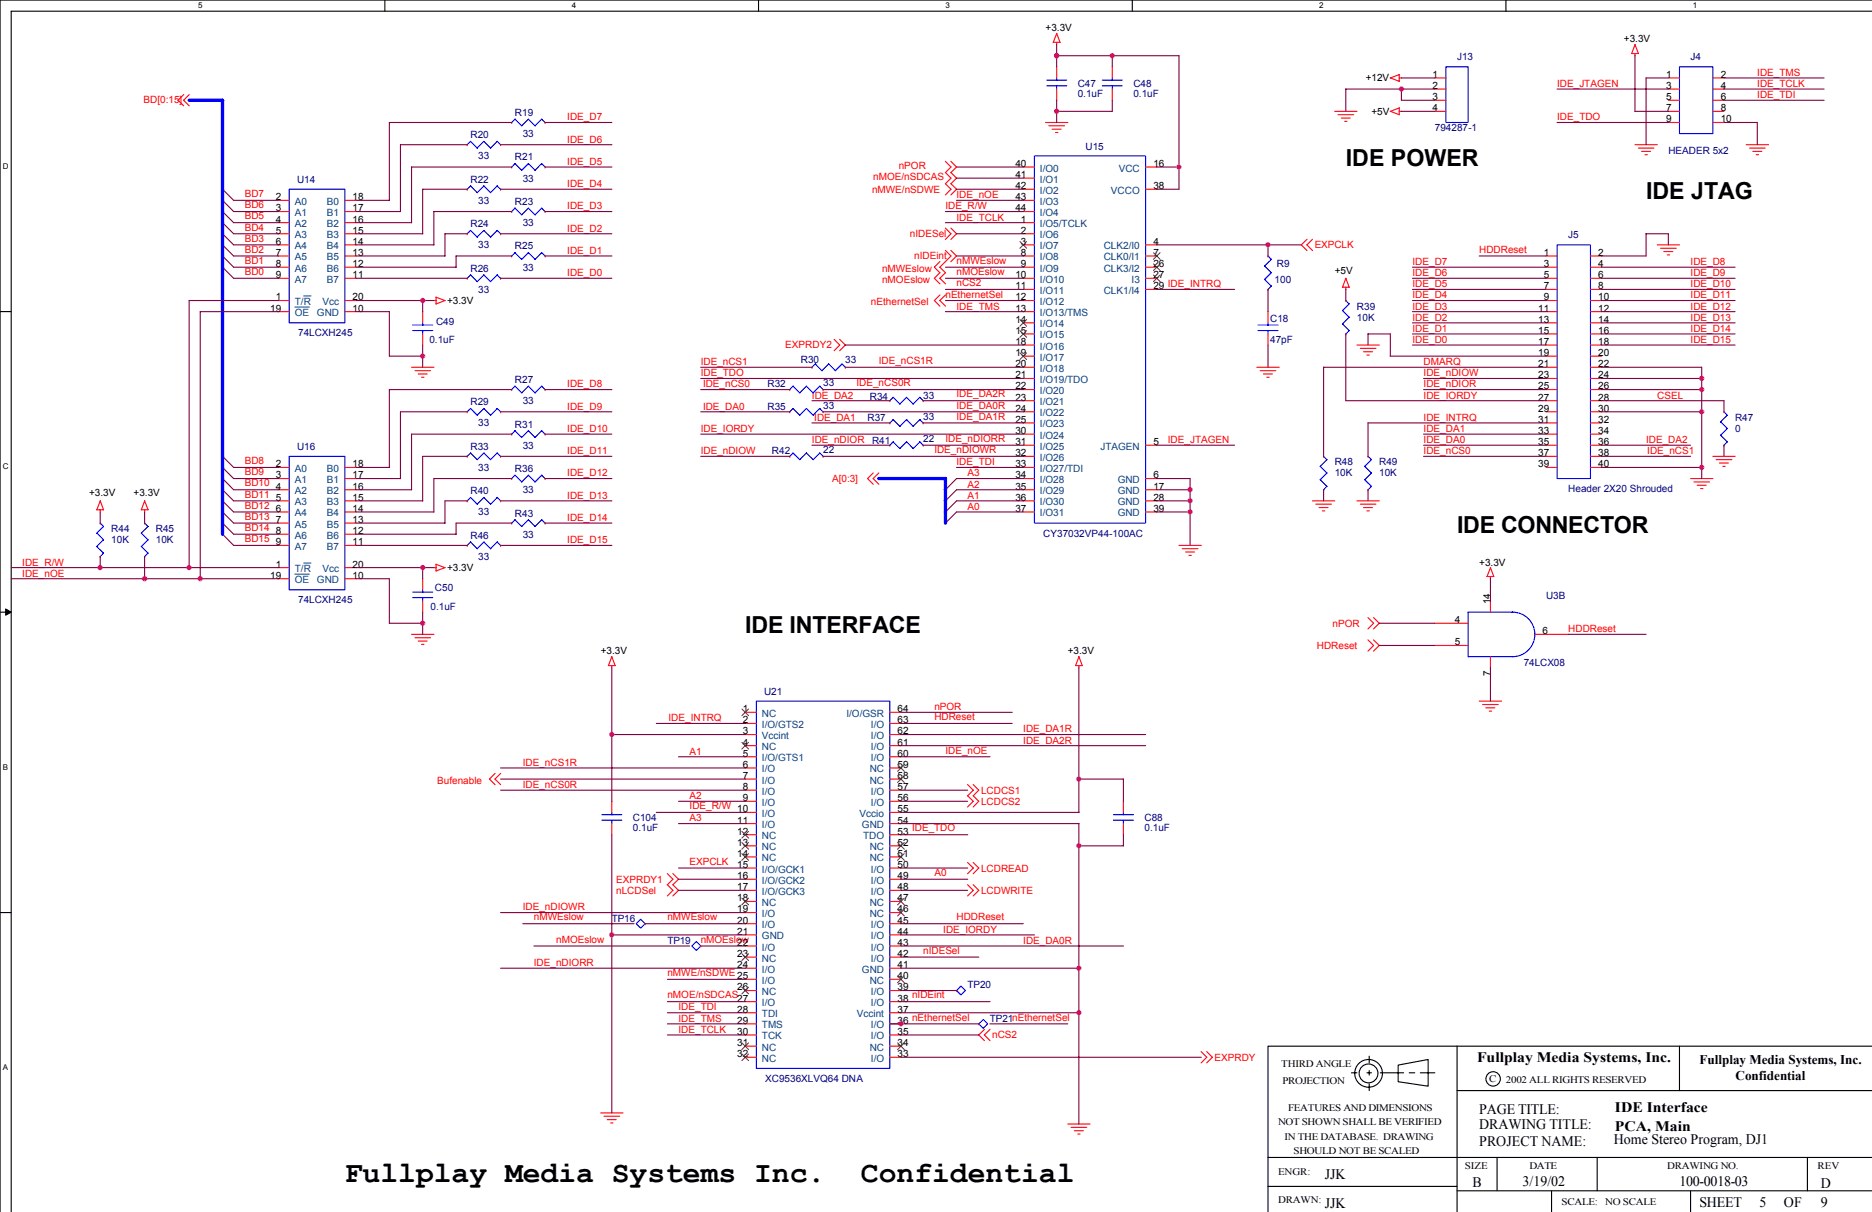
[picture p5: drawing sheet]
<svg xmlns="http://www.w3.org/2000/svg" width="432mm" height="279mm" viewBox="0 0 432 279" stroke-linecap="round" stroke-linejoin="round" font-family="sans-serif">
<path d="M431.8 0h-431.8v279.4M431.8 2.6h-429.2v276.8" fill="none" stroke="#000" stroke-width=".25"/>
<path d="M45.7 .3h1v2h-1z" fill="#fff"/>
<path d="M88.8 0v2.6" fill="none" stroke="#000" stroke-width=".25"/>
<path d="M131.9 .3h1v2h-1z" fill="#fff"/>
<path d="M175 0v2.6" fill="none" stroke="#000" stroke-width=".25"/>
<path d="M218.1 .3h1v2h-1z" fill="#fff"/>
<path d="M261.2 0v2.6" fill="none" stroke="#000" stroke-width=".25"/>
<path d="M304.3 .3h1v2h-1z" fill="#fff"/>
<path d="M347.4 0v2.6" fill="none" stroke="#000" stroke-width=".25"/>
<g fill="#fff">
<path d="M390.5 .3h1v2h-1z"/>
<path d="M.7 37.2h1.3v2.1h-1.3z"/>
<path d="M.7 106.5h1.3v2h-1.3z"/>
</g>
<path d="M0 71.8h2.6" fill="none" stroke="#000" stroke-width=".25"/>
<path d="M.7 175.7h1.2v2.1h-1.2z" fill="#fff"/>
<path d="M0 141.1h2.6" fill="none" stroke="#000" stroke-width=".25"/>
<path d="M1.3 140.4l1.3 .7-1.3 .7z" fill="#000" stroke="#000" stroke-width=".23"/>
<path d="M.7 245h1.2v2.1h-1.2z" fill="#fff"/>
<g fill="none" stroke="#000" stroke-width=".25">
<path d="M0 210.4h2.6M311.7 247.3h1.3M315.3 247.3h1M315.8 243.5v1.5M315.8 246.8v1M315.8 249.9v1.5M318.4 247.3h5.4M322.5 245.5l6.9-1.3v6.2l-6.9-1zM325.1 247.3h1.2M327.6 247.3h3.4M336.1 241.2h-43.6v38.2M336.1 241.2h95.7"/>
<path d="M336.1 241.2v38.2M336.1 251.4h95.7M387.4 241.2v10.2M292.5 266.8h139.3M292.5 273.5h43.6M336.1 274.5h95.7M345.3 266.8v7.7M357.9 274.5v4.9M368.4 266.8v7.7M390 274.5v4.9M416.9 266.8v7.7"/>
<circle cx="315.7" cy="247.4" r="2.17"/>
<circle cx="315.7" cy="247.4" r="3.2"/>
<circle cx="344.4" cy="248.7" r="1.66"/>
</g>
<g fill="none" stroke="#f00" stroke-width=".25">
<path d="M243.7 9.8v.5M243.7 15.4v2.6M243.7 7.7l.8 2.1M243.8 7.7l-.9 2.1h1.6M256.6 15.4v2.6M320.7 17.9l2 .9M320.7 18l2-.8v1.6M322.7 18h.6M331 18h2.5M376.3 12.3h1.6M376.4 12.3l.7-2 .8 2.1M377.1 12.3v.6"/>
<path d="M384.8 18h2.6M395.1 18h2.6M42.4 21.8l-1.3 1.3 1.3 1.3M43.6 21.8l-1.2 1.3 1.2 1.3M107.8 33.4h.1M115.5 33.4h.1M118 28.2h.1M118 38.5h.1M125.7 28.2h.1M125.7 38.5h.1M218.1 37.2l1.3 1.3-1.3 1.3M218.1 39.8l1.3 1.3-1.3 1.3"/>
<path d="M219.3 37.2l1.3 1.3-1.3 1.3M219.3 39.8l1.3 1.3-1.3 1.3M236 38.5h2.6M241.2 28.2h5.1M241.9 29h3.7M242.7 29.8h2.1M243.5 30.5h.5M243.7 20.5v2.6M256.6 20.5v2.6M264.2 38.5h2.6M307.9 25.7h5.1M308.6 26.4h3.7"/>
<path d="M309.4 27.2h2M310.2 28h.5M322.7 25.7h.6M322.7 24.9v1.6M322.8 24.9l-2.1 .8 2 .7M331 25.7h2.5M331 20.5h2.5M331 23.1h2.5M377.1 33.4h5.2M377.9 34.1h3.6M378.7 34.9h2M379.4 35.7h.6"/>
<path d="M384.8 25.7h2.6M384.8 28.2h2.6M384.8 20.5h2.6M384.8 23.1h2.6M395.1 25.7h2.6M395.1 28.2h2.6M395.1 20.5h2.6M395.1 23.1h2.6M402.8 33.4h5.1M403.6 34.1h3.6M404.3 34.9h2.1M405.1 35.7h.5"/>
<path d="M64.2 56.5h2.5M64.2 51.3h2.5M64.2 53.9h2.5M64.2 59h2.5M64.2 46.2h2.5M64.2 48.8h2.5M79.5 56.5h2.6M79.5 51.3h2.6M79.5 53.9h2.6M79.5 59h2.6M79.5 46.2h2.6M79.5 48.8h2.6"/>
<path d="M107.8 43.6h.1M107.8 53.9h.1M115.5 43.6h.1M115.5 53.9h.1M118 48.8h.1M118 59h.1M125.7 48.8h.1M125.7 59h.1M218.1 42.3l1.3 1.3-1.3 1.3M218.1 52.6l1.3 1.3-1.3 1.3M218.1 57.7l1.3 1.3-1.3 1.3M219.3 42.3l1.3 1.3-1.3 1.3"/>
<path d="M219.3 52.6l1.3 1.3-1.3 1.3M219.3 57.7l1.3 1.3-1.3 1.3M236 56.5h2.6M236 51.3h2.6M236 53.9h2.6M236 59h2.6M236 43.6h2.6M236 41.1h2.6M236 46.2h2.6M236 48.8h2.6M264.2 56.5h2.6M264.2 59h2.6"/>
<path d="M264.2 43.6h2.6M292.5 59h.1M301.5 55.2l-1.3 1.3 1.3 1.3M302.7 55.2l-1.2 1.3 1.2 1.3M356.6 59h2.6M366.9 59h2.5M382.3 56.5h5.1M383 57.2h3.7M383.8 58h2M384.6 58.8h.5M64.2 69.3h2.5M64.2 61.6h2.5"/>
<path d="M64.2 64.2h2.5M64.2 71.8h2.5M79.5 69.3h2.6M79.5 61.6h2.6M79.5 64.2h2.6M79.5 71.8h2.6M97.5 71.8v2.6M97.5 77v2.5M100.1 69.3h.5M102.6 69.3l-2 .8v-1.6l2.1 .8M107.8 64.2h.1M115.5 64.2h.1"/>
<path d="M192.4 78.2l1.3 1.3-1.3 1.4M193.7 78.2l1.3 1.3-1.3 1.4M216.8 60.3l-1.3 1.3 1.3 1.3M216.8 62.8l-1.3 1.4 1.3 1.2M216.8 68l-1.3 1.3 1.3 1.3M218.1 60.3l-1.3 1.3 1.3 1.3M218.1 62.8l-1.3 1.4 1.3 1.2M218.1 68l-1.3 1.3 1.3 1.3M236 69.3h2.6M236 79.5h2.6M236 61.6h2.6M236 64.2h2.6"/>
<path d="M236 66.7h2.6M236 71.8h2.6M236 74.4h2.6M236 77h2.6M264.2 61.6h2.6M264.2 64.2h2.6M264.2 66.7h2.6M292.5 66.7h.1M292.5 71.8v2.6M292.5 77v2.5M310.4 69.3h.1M310.4 77h.1"/>
<path d="M310.4 66.2v.5M310.4 64.2l.8 2M310.5 64.1l-.9 2.1h1.6M313 79.5h5.2M356.6 69.3h2.6M356.6 79.5h2.6M356.6 61.6h2.6M356.6 64.2h2.6M356.6 66.7h2.6M356.6 71.8h2.6M356.6 74.4h2.6M356.6 77h2.6"/>
<path d="M366.9 69.3h2.5M366.9 79.5h2.5M366.9 61.6h2.5M366.9 64.2h2.5M366.9 66.7h2.5M366.9 71.8h2.5M366.9 74.4h2.5M366.9 77h2.5M94.9 84.7h5.2M95.7 85.4h3.6M96.5 86.2h2M97.2 87h.6"/>
<path d="M107.8 94.9h.1M115.5 94.9h.1M118 89.8h.1M125.7 89.8h.1M182.2 94.9h.1M182.2 89.8h.1M187.3 84.7h.1M189.9 94.9h.1M189.9 89.8h.1M195 84.7h.1M205.3 92.4h.1M205.3 97.5h.1"/>
<path d="M212.9 92.4h.1M212.9 97.5h.1M236 84.7h2.6M236 82.1h2.6M236 87.2h2.6M236 89.8h2.6M236 92.4h2.6M236 94.9h2.6M236 97.5h2.6M289.9 84.7h5.2M290.7 85.4h3.6M291.4 86.2h2.1"/>
<path d="M292.2 87h.6M313.8 80.3h3.6M314.5 81.1h2.1M315.3 81.9h.5M356.6 84.7h2.6M356.6 82.1h2.6M356.6 87.2h2.6M356.6 89.8h2.6M356.6 92.4h2.6M356.6 94.9h2.6M356.6 97.5h2.6M366.9 84.7h2.5"/>
<path d="M366.9 82.1h2.5M366.9 87.2h2.5M366.9 89.8h2.5M366.9 92.4h2.5M366.9 94.9h2.5M366.9 97.5h2.5M397.7 94.9h.1M23.1 115.5l.8 2h-1.6zM23.1 117.5v.5M33.4 117.5v.5M33.4 115.4l-.8 2.1h1.5l-.7-2M64.2 110.3h2.5"/>
<path d="M64.2 115.5h2.5M64.2 107.8h2.5M64.2 112.9h2.5M64.2 118h2.5M79.5 110.3h2.6M79.5 115.5h2.6M79.5 107.8h2.6M79.5 112.9h2.6M79.5 118h2.6M107.8 105.2h.1M107.8 115.5h.1M115.5 105.2h.1"/>
<path d="M115.5 115.5h.1M118 110.3h.1M118 100.1h.1M125.7 110.3h.1M125.7 100.1h.1M182.2 105.2h.1M189.9 105.2h.1M201.4 109l-1.3 1.3 1.3 1.3M202.7 109l-1.3 1.3 1.3 1.3M205.3 102.6h.1M212.9 102.6h.1M236 110.3h2.6"/>
<path d="M236 115.5h2.6M236 105.2h2.6M236 107.8h2.6M236 112.9h2.6M236 118h2.6M236 102.6h2.6M236 100.1h2.6M264.2 110.3h2.6M264.2 115.5h2.6M264.2 112.9h2.6M264.2 118h2.6M264.2 102.6h2.6"/>
<path d="M302.7 115.5h5.2M303.5 116.2h3.6M304.2 117h2.1M305 117.8h.6M305.3 105.2h.1M305.3 112.9h.1M313 115.5h5.2M313.8 116.2h3.6M314.5 117h2.1M315.3 117.8h.5M315.6 105.2h.1M315.6 112.9h.1"/>
<path d="M356.6 105.2h2.6M356.6 107.8h2.6M356.6 102.6h2.6M356.6 100.1h2.6M366.9 105.2h2.5M366.9 107.8h2.5M366.9 102.6h2.5M366.9 100.1h2.5M390 110.3h5.1M390.7 111.1h3.6M391.5 111.9h2.1M392.3 112.6h.5"/>
<path d="M395.1 105.2h5.1M395.9 106h3.6M396.6 106.7h2.1M397.4 107.5h.5M397.7 102.6h.1M23.1 120.6h.1M23.1 128.3h.1M33.4 120.6h.1M33.4 128.3h.1M64.2 130.9h2.5M64.2 125.7h2.5M64.2 120.6h2.5"/>
<path d="M64.2 123.1h2.5M64.2 133.4h2.5M79.5 130.9h2.6M79.5 125.7h2.6M79.5 120.6h2.6M79.5 123.1h2.6M79.5 133.4h2.6M97.5 133.4v2.6M97.5 138.6v2.5M100.1 130.9h.5M102.6 130.9l-2 .7M102.7 130.9l-2.1-.8v1.5"/>
<path d="M107.8 125.7h.1M115.5 125.7h.1M118 120.6h.1M125.7 120.6h.1M271.9 125.7h5.2M272.7 126.5h3.6M273.5 127.3h2M274.3 128h.5M343.8 130.9l.8 2h-1.6zM343.8 132.9v.5M343.8 138.6v2.5M94.9 146.2h5.2"/>
<path d="M95.7 147h3.6M96.5 147.8h2M97.2 148.5h.6M140.3 153.4h1.6M141.1 153.4v.6M141.1 151.4l.8 2.1M141.1 151.4l-.8 2M248.9 151.4l.7 2h-1.5zM248.9 153.4v.6M315.5 142.4l1.3 1.3-1.3 1.3M315.5 147.5l1.3 1.3-1.3 1.3M316.8 142.4l1.3 1.3-1.3 1.3"/>
<path d="M316.8 147.5l1.3 1.3-1.3 1.3M331 143.7h7.6M331 148.8h7.6M343.8 151.4v2.5M354 146.2h7.7M114.2 178.3l-1.3 1.3 1.3 1.3M115.5 178.3l-1.3 1.3 1.3 1.3M171.9 164.2h2.6M171.9 171.9h2.6M171.9 179.6h2.6M171.9 177h2.6M171.9 169.3h2.6"/>
<path d="M171.9 174.5h2.6M171.9 166.8h2.6M205.3 164.2h2.5M205.3 171.9h2.5M205.3 179.6h2.5M205.3 177h2.5M205.3 169.3h2.5M205.3 174.5h2.5M205.3 166.8h2.5M341.2 161.6h5.2M342 162.4h3.6M342.7 163.2h2.1"/>
<path d="M343.5 163.9h.6M141.1 184.7v2.6M141.1 189.9v2.5M171.9 192.4h2.6M171.9 195h2.6M171.9 197.5h2.6M171.9 187.3h2.6M171.9 189.9h2.6M171.9 182.2h2.6M171.9 184.7h2.6M205.3 192.4h2.5M205.3 195h2.5"/>
<path d="M205.3 197.5h2.5M205.3 187.3h2.5M205.3 189.9h2.5M205.3 182.2h2.5M205.3 184.7h2.5M223.2 183.4l1.3 1.3-1.3 1.3M223.2 198.8l1.3 1.3-1.3 1.3M223.2 180.8l1.3 1.4-1.3 1.3M224.5 183.4l1.3 1.3-1.3 1.3M224.5 198.8l1.3 1.3-1.3 1.3M224.5 180.8l1.3 1.4-1.3 1.3M259.1 184.7v2.6"/>
<path d="M259.1 189.9v2.5M148.8 212.9h.1M153.9 201.4l1.3 1.3-1.3 1.3 1.3 1.3-1.3 1.2M155.2 201.4l1.3 1.3-1.3 1.2 1.3 1.4-1.3 1.2M161.6 218.1h.1M171.9 207.8h2.6M171.9 210.4h2.6M171.9 215.5h2.6M171.9 200.1h2.6M171.9 202.7h2.6M171.9 205.3h2.6M171.9 212.9h2.6"/>
<path d="M171.9 218.1h2.6M205.3 207.8h2.5M205.3 210.4h2.5M205.3 215.5h2.5M205.3 200.1h2.5M205.3 202.7h2.5M205.3 205.3h2.5M205.3 212.9h2.5M205.3 218.1h2.5M223.2 203.9l1.3 1.4-1.3 1.2M224.5 203.9l1.3 1.4-1.3 1.2M171.9 220.6h2.6"/>
<path d="M171.9 228.3h2.6M171.9 225.8h2.6M171.9 233.5h2.6M171.9 223.2h2.6M171.9 238.6h2.6M171.9 236h2.6M171.9 230.9h2.6M205.3 220.6h2.5M205.3 228.3h2.5M205.3 225.8h2.5M205.3 233.5h2.5M205.3 223.2h2.5"/>
<path d="M205.3 238.6h2.5M205.3 236h2.5M205.3 230.9h2.5M220.6 228.3h.1M225.8 236h.1M227.1 237.3l-1.3 1.3 1.3 1.3M228.4 237.3l-1.3 1.3 1.3 1.3M138.6 256.6h5.1M139.3 257.3h3.6M140.1 258.1h2M140.9 258.9h.5M171.9 241.2h2.6"/>
<path d="M171.9 243.7h2.6M205.3 241.2h2.5M205.3 243.7h2.5M246.3 259.1h5.1M247.1 259.9h3.6M277.1 242.4l1.3 1.3-1.3 1.3M278.3 242.4l1.4 1.3-1.4 1.3M247.8 260.7h2.1M248.6 261.4h.5"/>
</g>
<g fill="none" stroke="#00f" stroke-width=".25">
<path d="M241.4 19.8h4.7M241.4 18.5h4.7M243.7 18v.5M243.7 19.7v.8M254.3 19.8h4.6M254.3 18.5h4.6M256.6 18v.5M256.6 19.7v.8M333.5 15.4h5.1v12.8h-5.1zM387.4 15.4h7.7v15.4h-7.7zM108.5 32.6l1.6 1.6 1.5-1.6 1.6 1.6M108.6 32.6l-.8 .8"/>
<path d="M115.5 33.4l-.8-.8-1.5 1.5M118 28.2l.8-.7 1.6 1.5 1.5-1.5 1.5 1.5M118 38.5l.8-.8 1.6 1.6 1.5-1.6 1.5 1.6M125.8 28.3l-.8-.8-1.6 1.5M125.8 38.5l-.8-.8-1.6 1.6M238.6 35.9h25.6v84.7h-25.6zM66.7 43.6h12.8v30.8h-12.8zM108.5 42.9l1.6 1.5 1.5-1.6 1.6 1.6M108.5 53.1l1.6 1.6 1.5-1.6 1.6 1.6M108.6 42.8l-.8 .8M108.6 53.1l-.8 .8M115.5 43.6l-.8-.8-1.5 1.6"/>
<path d="M115.5 53.9l-.8-.8-1.5 1.6M118 48.8l.8-.8 1.6 1.6 1.5-1.6 1.5 1.6M118 59l.8-.8 1.6 1.6 1.5-1.6 1.5 1.6M125.8 48.8l-.8-.8-1.6 1.5M125.8 59l-.8-.8-1.6 1.6M292.5 59l.8 .8M293.2 59.8l-1.5 1.5M359.2 56.5h7.7v53.8h-7.7zM95.2 76.2h4.6M95.2 74.9h4.6M97.5 74.4v.6M97.5 76.2v.8"/>
<path d="M108.5 63.4l1.6 1.5 1.5-1.5 1.6 1.5M108.6 63.4l-.8 .8M115.5 64.2l-.8-.8-1.5 1.5M290.2 76.2h4.6M290.2 74.9h4.6M291.7 61.3l1.6 1.6M292.5 74.4v.6M292.5 76.2v.8M293.2 62.9l-1.5 1.5 1.6 1.6M293.2 66l-.7 .7M309.7 71.6l1.5 1.6M310.4 69.3l.8 .8"/>
<path d="M311.2 70.1l-1.6 1.5M311.2 73.1l-1.6 1.6 1.6 1.5M311.2 76.2l-.8 .8M108.5 94.2l1.6 1.5 1.5-1.6 1.6 1.6M108.6 94.1l-.8 .8M115.5 95l-.8-.9-1.5 1.6M118.8 89l-.8 .8M121.9 89l1.5 1.6M121.9 89l-1.5 1.6-1.6-1.6M124.9 89l.9 .8M125 89l-1.6 1.6M182.2 94.9l.7-.8 1.6 1.6 1.5-1.6 1.6 1.6 1.5-1.6 .8 .9"/>
<path d="M182.9 89l-.7 .8M186 89l-1.5 1.6-1.6-1.6M188.1 83.9l1.5 1.6 1.6-1.6 1.5 1.6M188.1 83.9l-.8 .8M189.1 89l.8 .8M189.1 89l-1.5 1.6-1.6-1.6M195 84.7l-.8-.8-1.5 1.5M205.3 97.5l.7-.8 1.6 1.6M206 91.6l1.6 1.6M206 91.6l-.7 .8M209.1 96.7l1.6 1.6M209.1 91.6l-1.5 1.5"/>
<path d="M209.1 96.7l-1.5 1.6M212.2 91.6l.8 .8M212.2 96.7l.8 .8M212.2 91.6l-1.5 1.6-1.6-1.6M212.2 96.7l-1.6 1.6M396.9 97.2l1.5 1.6M397.7 94.9l.7 .8M398.4 95.7l-1.5 1.6M398.4 98.8l-1.5 1.6 1.5 1.5M66.7 105.2h12.8v30.8h-12.8zM108.5 104.4l1.6 1.6M108.6 104.4l-.8 .8"/>
<path d="M108.6 114.7l-.8 .8M110.1 106l1.5-1.6 1.6 1.6M111.6 114.7l1.6 1.5M111.6 114.7l-1.5 1.5-1.6-1.5M114.7 114.7l.8 .8M114.7 114.7l-1.5 1.5M115.5 105.2l-.8-.8-1.5 1.6M118 110.3l.8-.8 1.6 1.6 1.5-1.6 1.5 1.6M118 100.1l.8-.8 1.6 1.6 1.5-1.6 1.5 1.6M125.8 110.3l-.8-.8-1.6 1.6M125.8 100.1l-.8-.8-1.6 1.5M182.2 105.2l.7-.8 1.6 1.6"/>
<path d="M184.5 106l1.5-1.6 1.6 1.6M189.9 105.2l-.8-.8-1.5 1.6M205.3 102.6l.7-.8 1.6 1.6M209.1 101.8l-1.5 1.6M212.2 101.9l.8 .8M212.2 101.8l-1.5 1.6-1.6-1.5M304.5 107.5l1.6 1.6-1.6 1.5 1.6 1.5M305.3 105.2l.8 .8M306.1 106l-1.6 1.5M306.1 112.1l-.8 .8M314.8 107.5l1.6 1.6-1.6 1.5 1.6 1.5M315.6 105.2l.8 .8"/>
<path d="M316.3 106l-1.5 1.5M316.3 112.1l-.8 .8M398.4 101.9l-.8 .8M22.3 122.9l1.6 1.6-1.6 1.5 1.6 1.5M23.1 120.6l.8 .8-1.6 1.5M23.9 127.5l-.8 .8M32.6 122.9l1.6 1.6-1.6 1.5 1.6 1.5M33.4 120.6l.8 .8-1.6 1.5M34.1 127.5l-.8 .8M95.2 137.8h4.6M95.2 136.5h4.6M97.5 136v.5"/>
<path d="M97.5 137.8v.8M108.6 124.9l-.8 .8M111.6 124.9l1.6 1.6M111.6 124.9l-1.5 1.6-1.6-1.6M114.7 124.9l.8 .9M114.7 124.9l-1.5 1.6M118 120.6l.8-.8 1.6 1.6 1.5-1.6 1.5 1.6M125.8 120.6l-.8-.8-1.6 1.6M338.6 141.1h10.3M338.6 141.1v10.3M338.6 151.4h10.3M348.9 141.1h-.1a5.1 5.1 0 0 1 5.2 5.1 5.1 5.1 0 0 1-5.2 5.2h.1"/>
<path d="M174.5 161.6h30.8v84.7h-30.8zM138.8 189.1h4.6M138.8 187.8h4.6M141.1 187.3v.5M141.1 189.1v.8M256.8 189.1h4.7M256.8 187.8h4.7M259.1 187.3v.5M259.1 189.1v.8M146.7 212.9l1.1-1 1 1-1 1.1zM159.6 218.1l1-1.1 1 1.1-1 1zM221.7 227.3l1 1-1 1.1-1.1-1.1z"/>
<path d="M225.8 236l1-1 1 1-1 1.1z"/>
</g>
<path d="M68 70.8h3.4M70.1 68.2h1.6M68 132.4h3.4M70.1 129.8h1.6" fill="none" stroke="#004080" stroke-width=".23"/>
<g fill="none" stroke="#804000" stroke-width=".23">
<path d="M235.3 55.7l1.5 1.5M236.8 55.7l-1.6 1.5M266.1 58.3l1.5 1.5M267.6 58.3l-1.6 1.5M235.3 73.7l1.5 1.5M235.3 76.2l1.5 1.6M236.8 73.7l-1.6 1.5M236.8 76.2l-1.6 1.6M266.1 60.8l1.5 1.6M266.1 63.4l1.5 1.5M267.6 60.8l-1.6 1.6M267.6 63.4l-1.6 1.5"/>
<path d="M235.3 81.3l1.5 1.6M236.8 81.3l-1.6 1.6M171.1 163.4l1.6 1.6M171.1 171.1l1.6 1.6M172.7 163.4l-1.6 1.6M172.7 171.1l-1.6 1.6M207.1 178.8l1.5 1.6M207.1 176.3l1.5 1.5M208.6 178.8l-1.6 1.6M208.6 176.3l-1.6 1.5M171.1 191.7l1.6 1.5M171.1 194.2l1.6 1.6"/>
<path d="M171.1 196.8l1.6 1.5M172.7 191.7l-1.6 1.5M172.7 194.2l-1.6 1.6M172.7 196.8l-1.6 1.5M207.1 196.8l1.5 1.5M207.1 194.2l1.5 1.6M208.6 196.8l-1.6 1.5M208.6 194.2l-1.6 1.6M171.1 207.1l1.6 1.5M171.1 219.9l1.6 1.5M172.7 207.1l-1.6 1.5M172.7 219.9l-1.6 1.5"/>
<path d="M207.1 209.6l1.5 1.6M207.1 207.1l1.5 1.5M208.6 209.6l-1.6 1.6M208.6 207.1l-1.6 1.5M171.1 227.6l1.6 1.5M172.7 227.6l-1.6 1.5M207.1 225l1.5 1.5M208.6 225l-1.6 1.5M171.1 240.4l1.6 1.6M171.1 243l1.6 1.5M172.7 240.4l-1.6 1.6M172.7 243l-1.6 1.5"/>
<path d="M207.1 240.4l1.5 1.6M208.6 240.4l-1.6 1.6"/>
</g>
<g fill="none" stroke="#800040" stroke-width=".25">
<path d="M243.7 12.8h28.2M243.7 10.3v5.1M256.6 12.8v2.6M271.9 12.8v30.8h-5.1M323.2 18h7.8M377.1 12.8v12.9h7.7M379.7 18h5.1M379.7 17.9v15.5M397.6 18h23.2M107.8 33.4h-15.4v15.4h-10.3M115.5 33.4h25.6M118 28.2h-28.2v18"/>
<path d="M118 38.5h-23.1v12.9M125.7 28.2h15.4M125.7 38.5h15.4M220.6 38.5h15.4M243.7 23.1v5.1M256.6 23.1v2.6h-12.9M266.8 38.5h5.1M323.2 23.1h7.8M323.2 25.7h7.8M323.3 20.5v2.6M331 20.5h-20.6v5.2M359.2 28.2h25.6"/>
<path d="M359.2 20.5h25.6M397.6 23.1h23.2M397.6 28.2h7.7M397.6 20.5h23.2M405.3 28.2v5.2M51.3 48.7l2.6 2.6h10.3M51.3 53.9l2.6 2.6h10.3M51.3 56.4l2.6 2.6h10.3M51.3 43.6l2.6 2.6h10.3M51.3 59l2.6 2.6h10.3M51.3 51.3l2.6 2.6h10.3M51.3 46.2l2.6 2.6h10.3"/>
<path d="M82.1 46.2h7.7M82.1 59h20.6M82.1 51.3h12.9M82.1 56.5h18M107.8 43.6h-10.3v10.3h-15.4M107.8 53.9h-5.2v5.1M115.5 43.6h25.6M115.5 53.9h25.6M118 48.8h-17.9v7.7M118 59h-12.8v2.6M125.7 48.8h15.4M125.7 59h15.4"/>
<path d="M218.1 48.8h17.9M218.1 51.3h17.9M220.6 43.6h15.4M220.6 53.9h15.4M220.6 46.2h15.4M220.6 41.1h15.4M220.6 59h15.5M266.8 56.5h33.4M292.5 56.4v2.6M341.2 59h15.4M379.7 53.9h5.1M379.7 53.9v5.1h-10.3"/>
<path d="M384.8 53.9v2.6M51.3 61.6l2.6 2.6h10.3M64.2 69.3h-20.6v61.6M64.2 71.8h-18v61.6M82.1 64.2h25.7M82.1 69.3h18M82.1 61.6h23.1M82.1 71.8h7.7M89.8 71.8v10.3h7.7M97.5 69.3v2.6M97.5 79.5v5.2M115.5 64.2h25.6"/>
<path d="M195 79.5h41M218.1 71.8h17.9M218.1 64.2h18M218.1 69.3h18M218.1 61.6h18M218.1 66.7h18M266.8 66.7h18M292.5 66.7v5.1M292.5 79.5v5.2M310.4 66.7v2.6M310.4 77v15.4h46.2M315.6 79.5v-2.5h5.1v5.1h35.9"/>
<path d="M325.8 64.2h30.8M325.8 69.3h30.8M325.8 61.6h30.8M325.8 79.5h30.8M325.8 66.7h30.8M325.8 71.8h30.8M325.8 74.4h30.8M325.8 77h30.8M369.4 64.2h30.8M369.4 69.3h30.8M369.4 61.6h30.8M369.4 79.5h30.8"/>
<path d="M369.4 66.7h30.8M369.4 71.8h30.8M369.4 74.4h30.8M369.4 77h30.8M107.8 94.9h-15.4v15.4h-10.3M115.5 94.9h25.6M118 89.8h-28.2v18M125.7 89.8h15.4M161.6 94.9h20.6M161.6 89.8h20.6M161.6 87.2h74.5M161.6 84.7h25.7"/>
<path d="M187.3 92.4h18M187.3 97.5h18M189.9 94.9h46.2M189.9 89.8h46.2M195 84.7h41.1M212.9 92.4h23.2M212.9 97.5h23.2M315.5 97.5h41.1M315.6 97.5v7.7M328.4 89.8h28.2M328.4 87.2h28.2M356.6 84.7l-51.3-.1v20.6"/>
<path d="M369.4 94.9h23.1M369.4 89.8h23.1M369.4 87.2h23.1M369.4 92.4h28.3M369.4 84.7h23.1v25.6M397.7 92.4v2.5M23.1 118v2.6M33.4 118v2.6M51.3 115.4l2.6 2.6h10.3M51.3 110.3l2.6 2.6h10.3M51.3 105.2l2.6 2.6h10.3M51.3 107.7l2.6 2.6h10.3"/>
<path d="M51.3 112.9l2.6 2.6h10.3M51.3 118l2.6 2.6h10.3M82.1 115.5h15.4M82.1 118h18M82.1 112.9h12.9M82.1 107.8h7.7M107.8 105.2h-10.3v10.3M107.8 115.5h-5.2v5.1M115.5 105.2h25.6M115.5 115.5h25.6M118 110.3h-17.9v7.7M118 100.1h-23.1v12.8"/>
<path d="M125.7 100.1h15.4M125.7 110.3h15.4M161.6 100.1h74.5M161.6 105.2h20.6M187.3 102.6h18M189.9 105.2h46.2M212.9 102.6h23.2M220.6 107.8h15.4M236 118h-15.4l-2.5 2.6M236 115.5h-15.4l-2.5 2.5M236 112.9h-15.4l-2.5 2.6M236 110.3h-15.4l-2.5 2.6"/>
<path d="M266.8 110.3h7.7v15.4M266.8 115.5h7.7M266.8 102.6h18M266.8 118h7.7M266.8 112.9h7.7M305.3 112.9v2.6M315.6 112.9v2.6M328.4 100.1h28.2M328.4 105.2h28.2M328.4 102.6h28.2M369.4 105.2h20.6M369.4 102.6h20.6"/>
<path d="M369.4 107.8h23.1M397.7 102.6v2.6M2.6 133.4h61.6M2.6 130.9h61.6M23.1 128.3v2.6M33.4 128.3v5.1M51.3 120.6l2.6 2.5h10.3M51.3 123.1l2.6 2.6h10.3M82.1 120.6h20.6M82.1 133.4h7.7M82.1 125.7h25.7M82.1 130.9h18"/>
<path d="M82.1 123.1h23.1M89.8 133.4v10.3h7.7M97.5 130.9v2.5M115.5 125.7h25.6M118 120.6h-12.8v2.6M125.7 120.6h15.4M343.8 133.4v5.2M97.5 141.1v5.2M141.1 153.9v30.8M248.9 153.9v33.4h-41.1M318.1 143.7h12.9M318.1 148.8h12.9"/>
<path d="M343.8 153.9v7.7M361.7 146.2h18M115.5 177h56.4M115.5 179.6h56.4M141.1 169.3h30.8M151.4 166.8h20.5M156.5 174.5h15.4M207.8 166.8h25.7M207.8 174.5h20.6M207.8 169.3h56.5M207.8 171.9h56.5M207.8 164.2h25.7"/>
<path d="M248.9 179.6h10.2v5.1M115.5 182.2h56.4M141.1 192.4v64.2M151.4 187.3h20.5M156.5 189.9h15.4M156.5 184.7h15.4M207.8 182.2h15.4M207.8 184.7h15.4M207.8 189.9h41.1v69.2M207.8 192.4h15.4M248.9 195h10.2M259.1 192.4v2.6"/>
<path d="M115.5 210.4h56.4M120.6 212.9h25.7M123.1 218.1h36M141.1 215.5h30.8M148.8 212.9h23.1M156.5 205.3h15.4M156.5 202.7h15.4M156.5 200.1h15.4M161.6 218.1h10.3M207.8 212.9h28.2M207.8 205.3h15.4M207.8 215.5h30.8"/>
<path d="M207.8 218.1h51.3M207.8 202.7h15.4M207.8 200.1h15.4M115.5 223.2h56.4M153.9 233.5h18M153.9 236h18M153.9 230.9h18M153.9 225.8h18M153.9 238.6h18M205.3 236h20.5M207.8 228.3h12.8M207.8 238.6h18"/>
<path d="M207.8 233.5h41.1M207.8 220.6h18M207.8 230.9h20.6M207.8 223.2h41.1M228.3 236h18M207.8 243.7h69.3"/>
</g>
<path d="M43.6 23.1h7.8l-.1 100.1M202.7 110.3h15.4v10.3" fill="none" stroke="#00f" stroke-width=".76"/>
<g fill="#f0f" stroke="#f0f" stroke-width=".25">
<circle cx="323.2" cy="20.5" r=".51"/>
<circle cx="256.5" cy="12.8" r=".5"/>
<circle cx="243.7" cy="12.8" r=".5"/>
<circle cx="97.5" cy="69.3" r=".51"/>
<circle cx="97.5" cy="130.8" r=".51"/>
<circle cx="271.9" cy="38.5" r=".5"/>
<circle cx="23.1" cy="130.8" r=".51"/>
<circle cx="392.5" cy="87.2" r=".51"/>
<circle cx="33.4" cy="133.4" r=".51"/>
<circle cx="392.5" cy="89.8" r=".51"/>
<circle cx="97.5" cy="82.1" r=".51"/>
<circle cx="243.7" cy="25.7" r=".5"/>
<circle cx="97.5" cy="143.7" r=".51"/>
<circle cx="274.5" cy="115.5" r=".5"/>
<circle cx="274.5" cy="112.9" r=".51"/>
<circle cx="274.5" cy="118" r=".5"/>
<circle cx="392.5" cy="107.7" r=".51"/>
<circle cx="392.5" cy="94.9" r=".51"/>
<circle cx="43.6" cy="130.8" r=".5"/>
<circle cx="46.2" cy="133.4" r=".51"/>
<circle cx="141.1" cy="215.5" r=".51"/>
<circle cx="248.8" cy="179.6" r=".5"/>
<circle cx="207.8" cy="236" r=".5"/>
<circle cx="248.8" cy="195" r=".5"/>
<circle cx="248.8" cy="223.2" r=".5"/>
<circle cx="141.1" cy="169.3" r=".5"/>
<circle cx="248.8" cy="233.5" r=".5"/>
<circle cx="292.5" cy="56.4" r=".51"/>
</g>
<g font-size="6.9">
<text x="79.5" y="272.6">Fullplay Media Systems Inc.</text>
<text x="198.6" y="272.6">Confidential</text>
</g>
<g font-size="5.4">
<text x="310.4" y="38.2">IDE POWER</text>
<text x="379.7" y="46">IDE JTAG</text>
<text x="336.1" y="122.9">IDE CONNECTOR</text>
<text x="171.9" y="146">IDE INTERFACE</text>
</g>
<g font-size="3.3">
<text x="340.7" y="244.7">Fullplay Media Systems, Inc.</text>
<text x="341.2" y="256.7">PAGE TITLE:</text>
<text x="372.5" y="256.3">IDE Interface</text>
<text x="341.2" y="260.3">DRAWING TITLE:</text>
<text x="372.3" y="263.7">Home Stereo Program, DJ1</text>
<text x="372.5" y="260.6">PCA, Main</text>
<text x="341.2" y="264.2">PROJECT NAME:</text>
<text x="305.6" y="271.9">JJK</text>
<text x="339.7" y="273.6">B</text>
<text x="351.2" y="273.4">3/19/02</text>
<text x="387.4" y="273.4">100-0018-03</text>
<text x="420" y="273.9">D</text>
<text x="305.6" y="278.5">JJK</text>
<text x="392" y="278.3">SHEET</text>
<text x="405.9" y="278.3">5</text>
<text x="411.5" y="278.3">OF</text>
<text x="420" y="278.3">9</text>
</g>
<g font-size="3.1">
<text x="392" y="245.3">Fullplay Media Systems, Inc.</text>
<text x="400.3" y="249">Confidential</text>
</g>
<g font-size="2.3">
<text x="241.2" y="7.2">+3.3V</text>
<text x="374.6" y="9.8">+3.3V</text>
<text x="330.4" y="17.9">1</text>
<text x="384.3" y="17.9">1</text>
<text x="396.9" y="17.9">2</text>
<text x="315" y="18.8">+12V</text>
<text x="330.4" y="20.5">2</text>
<text x="330.4" y="23.1">3</text>
<text x="384.3" y="20.5">3</text>
<text x="384.3" y="23.1">5</text>
<text x="396.9" y="20.5">4</text>
<text x="396.9" y="23.1">6</text>
<text x="316.3" y="26.5">+5V</text>
<text x="330.4" y="25.7">4</text>
<text x="384.3" y="25.7">7</text>
<text x="384.3" y="28.2">9</text>
<text x="396.9" y="25.7">8</text>
<text x="396.9" y="28.2">10</text>
<text x="234.2" y="38.5">40</text>
<text x="234.2" y="41">41</text>
<text x="266" y="38.5">16</text>
<text x="63.6" y="46.2">2</text>
<text x="81.3" y="46.2">18</text>
<text x="234.2" y="43.6">42</text>
<text x="234.2" y="46.2">43</text>
<text x="266" y="43.6">38</text>
<text x="63.6" y="48.7">3</text>
<text x="63.6" y="51.3">4</text>
<text x="63.6" y="53.9">5</text>
<text x="81.3" y="48.7">17</text>
<text x="81.3" y="51.3">16</text>
<text x="81.3" y="53.9">15</text>
<text x="234.2" y="48.7">44</text>
<text x="235.5" y="51.3">1</text>
<text x="235.5" y="53.9">2</text>
<text x="63.6" y="56.4">6</text>
<text x="63.6" y="59">7</text>
<text x="81.3" y="56.4">14</text>
<text x="81.3" y="59">13</text>
<text x="235.5" y="56.4">3</text>
<text x="235.5" y="59">8</text>
<text x="266" y="56.4">4</text>
<text x="266" y="59">7</text>
<text x="356.1" y="59">1</text>
<text x="368.7" y="59">2</text>
<text x="63.6" y="61.6">8</text>
<text x="63.6" y="64.1">9</text>
<text x="81.3" y="61.6">12</text>
<text x="81.3" y="64.1">11</text>
<text x="234.2" y="64.1">10</text>
<text x="235.5" y="61.6">9</text>
<text x="266" y="61.6">26</text>
<text x="266" y="64.1">27</text>
<text x="307.9" y="63.1">+5V</text>
<text x="356.1" y="61.6">3</text>
<text x="356.1" y="64.1">5</text>
<text x="368.7" y="61.6">4</text>
<text x="368.7" y="64.1">6</text>
<text x="62.3" y="71.8">19</text>
<text x="63.6" y="69.3">1</text>
<text x="81.3" y="69.3">20</text>
<text x="81.3" y="71.8">10</text>
<text x="103.1" y="70.1">+3.3V</text>
<text x="234.2" y="66.7">11</text>
<text x="234.2" y="69.3">12</text>
<text x="234.2" y="71.8">13</text>
<text x="266" y="66.7">29 IDE_INTRQ</text>
<text x="354.8" y="71.8">11</text>
<text x="356.1" y="66.7">7</text>
<text x="356.1" y="69.3">9</text>
<text x="368.7" y="66.7">8</text>
<text x="368.7" y="69.3">10</text>
<text x="368.7" y="71.8">12</text>
<text x="234.2" y="74.4">14</text>
<text x="234.2" y="77">15</text>
<text x="354.8" y="74.4">13</text>
<text x="354.8" y="77">15</text>
<text x="368.7" y="74.4">14</text>
<text x="368.7" y="77">16</text>
<text x="234.2" y="79.5">18</text>
<text x="234.2" y="82.1">19</text>
<text x="354.8" y="79.5">17</text>
<text x="354.8" y="82.1">19</text>
<text x="368.7" y="79.5">18</text>
<text x="368.7" y="82.1">20</text>
<text x="234.2" y="84.6">20</text>
<text x="234.2" y="87.2">21</text>
<text x="234.2" y="89.8">22</text>
<text x="354.8" y="84.6">21</text>
<text x="354.8" y="87.2">23</text>
<text x="354.8" y="89.8">25</text>
<text x="368.7" y="84.6">22</text>
<text x="368.7" y="87.2">24</text>
<text x="368.7" y="89.8">26</text>
<text x="234.2" y="92.4">23</text>
<text x="234.2" y="94.9">24</text>
<text x="354.8" y="92.4">27</text>
<text x="354.8" y="94.9">29</text>
<text x="368.7" y="92.4">28</text>
<text x="368.7" y="94.9">30</text>
<text x="234.2" y="97.5">25</text>
<text x="234.2" y="100.1">30</text>
<text x="354.8" y="97.5">31</text>
<text x="354.8" y="100.1">33</text>
<text x="368.7" y="97.5">32</text>
<text x="368.7" y="100.1">34</text>
<text x="63.6" y="107.7">2</text>
<text x="81.3" y="107.7">18</text>
<text x="234.2" y="102.6">31</text>
<text x="234.2" y="105.2">32</text>
<text x="234.2" y="107.7">33</text>
<text x="266" y="102.6">5</text>
<text x="354.8" y="102.6">35</text>
<text x="354.8" y="105.2">37</text>
<text x="354.8" y="107.7">39</text>
<text x="368.7" y="102.6">36</text>
<text x="368.7" y="105.2">38</text>
<text x="368.7" y="107.7">40</text>
<text x="63.6" y="110.3">3</text>
<text x="63.6" y="112.9">4</text>
<text x="81.3" y="110.3">17</text>
<text x="81.3" y="112.9">16</text>
<text x="234.2" y="110.3">34</text>
<text x="234.2" y="112.9">35</text>
<text x="266" y="110.3">6</text>
<text x="266" y="112.9">17</text>
<text x="20.5" y="114.4">+3.3V</text>
<text x="30.8" y="114.4">+3.3V</text>
<text x="63.6" y="115.4">5</text>
<text x="63.6" y="118">6</text>
<text x="81.3" y="115.4">15</text>
<text x="81.3" y="118">14</text>
<text x="234.2" y="115.4">36</text>
<text x="234.2" y="118">37</text>
<text x="266" y="115.4">28</text>
<text x="266" y="118">39</text>
<text x="63.6" y="120.6">7</text>
<text x="63.6" y="123.1">8</text>
<text x="63.6" y="125.7">9</text>
<text x="81.3" y="120.6">13</text>
<text x="81.3" y="123.1">12</text>
<text x="81.3" y="125.7">11</text>
<text x="63.6" y="130.8">1</text>
<text x="81.3" y="130.8">20</text>
<text x="103.1" y="131.6">+3.3V</text>
<text x="341.2" y="130.4">+3.3V</text>
<text x="62.3" y="133.4">19</text>
<text x="81.3" y="133.4">10</text>
<text x="335.6" y="143.7">4</text>
<text x="343.8" y="139.3" transform="rotate(-90 343.8 139.3)">14</text>
<text x="335.6" y="148.8">5</text>
<text x="355.8" y="146.2">6</text>
<text x="138.6" y="150.9">+3.3V</text>
<text x="246.3" y="150.9">+3.3V</text>
<text x="343.8" y="155.9" transform="rotate(-90 343.8 155.9)">7</text>
<text x="171.4" y="164.2">1</text>
<text x="171.4" y="166.8">2</text>
<text x="207.1" y="164.2">64</text>
<text x="207.1" y="166.8">63</text>
<text x="171.4" y="171.9">4</text>
<text x="171.4" y="169.3">3</text>
<text x="207.1" y="171.9">61</text>
<text x="207.1" y="169.3">62</text>
<text x="171.4" y="174.4">5</text>
<text x="171.4" y="177">6</text>
<text x="171.4" y="179.6">7</text>
<text x="207.1" y="179.6">58</text>
<text x="207.1" y="177">59</text>
<text x="207.1" y="174.4">60</text>
<text x="171.4" y="182.1">8</text>
<text x="171.4" y="184.7">9</text>
<text x="207.1" y="184.7">56</text>
<text x="207.1" y="182.1">57</text>
<text x="170.1" y="187.3">10</text>
<text x="170.1" y="189.8">11</text>
<text x="207.1" y="187.3">55</text>
<text x="207.1" y="189.8">54</text>
<text x="170.1" y="192.4">12</text>
<text x="170.1" y="195">13</text>
<text x="170.1" y="197.5">14</text>
<text x="207.1" y="197.5">51</text>
<text x="207.1" y="195">52</text>
<text x="207.1" y="192.4">53</text>
<text x="170.1" y="200.1">15</text>
<text x="170.1" y="202.7">16</text>
<text x="207.1" y="202.7">49</text>
<text x="207.1" y="200.1">50</text>
<text x="170.1" y="207.8">18</text>
<text x="170.1" y="205.2">17</text>
<text x="207.1" y="207.8">47</text>
<text x="207.1" y="205.2">48</text>
<text x="170.1" y="215.5">21</text>
<text x="170.1" y="210.4">19</text>
<text x="170.1" y="212.9">20</text>
<text x="207.1" y="210.4">46</text>
<text x="207.1" y="215.5">44</text>
<text x="207.1" y="212.9">45</text>
<text x="170.1" y="220.6">23</text>
<text x="170.1" y="218.1">22</text>
<text x="207.1" y="220.6">42</text>
<text x="207.1" y="218.1">43</text>
<text x="170.1" y="223.2">24</text>
<text x="170.1" y="225.7">25</text>
<text x="207.1" y="225.7">40</text>
<text x="207.1" y="223.2">41</text>
<text x="170.1" y="228.3">26</text>
<text x="170.1" y="233.4">28</text>
<text x="170.1" y="230.9">27</text>
<text x="207.1" y="233.4">37</text>
<text x="207.1" y="230.9">38</text>
<text x="207.1" y="228.3">39</text>
<text x="170.1" y="238.6">30</text>
<text x="170.1" y="236">29</text>
<text x="207.1" y="238.6">35</text>
<text x="207.1" y="236">36</text>
<text x="170.1" y="241.2">31</text>
<text x="170.1" y="243.7">32</text>
<text x="207.1" y="241.2">34</text>
<text x="207.1" y="243.7">33</text>
<text x="295.6" y="246">THIRD ANGLE</text>
<text x="295.8" y="249.9">PROJECTION</text>
<text x="343.5" y="249.4">C</text>
<text x="347.4" y="249.6">2002 ALL RIGHTS RESERVED</text>
<text x="297.1" y="256.1">FEATURES AND DIMENSIONS</text>
<text x="294.8" y="259.4">NOT SHOWN SHALL BE VERIFIED</text>
<text x="296.3" y="262.7">IN THE DATABASE. DRAWING</text>
<text x="298.4" y="266">SHOULD NOT BE SCALED</text>
<text x="337.9" y="269.4">SIZE</text>
<text x="352.8" y="269.4">DATE</text>
<text x="384.6" y="269.4">DRAWING NO.</text>
<text x="419.2" y="269.4">REV</text>
<text x="294.8" y="270.9">ENGR:</text>
<text x="294.8" y="277.3">DRAWN:</text>
<text x="360.2" y="277.9">SCALE:</text>
<text x="370.3" y="277.9">NO SCALE</text>
</g>
<g font-size="2.3" fill="#000080">
<text x="336.1" y="13.9">J13</text>
<text x="390" y="13.9">J4</text>
<text x="248.6" y="20">C47</text>
<text x="248.6" y="22.4">0.1uF</text>
<text x="261.4" y="20">C48</text>
<text x="261.4" y="22.4">0.1uF</text>
<text x="118.8" y="26.7">R19</text>
<text x="108.5" y="31.9">R20</text>
<text x="120.6" y="31.6">33</text>
<text x="250.4" y="34.7">U15</text>
<text x="331" y="30.3">794287-1</text>
<text x="384.8" y="35.4">HEADER 5x2</text>
<text x="110.3" y="36.7">33</text>
<text x="118.8" y="37">R21</text>
<text x="120.6" y="41.8">33</text>
<text x="68.5" y="42.1">U14</text>
<text x="108.5" y="42.1">R22</text>
<text x="110.3" y="47">33</text>
<text x="118.8" y="47.2">R23</text>
<text x="108.5" y="52.4">R24</text>
<text x="120.6" y="52.1">33</text>
<text x="110.3" y="57.3">33</text>
<text x="118.8" y="57.5">R25</text>
<text x="361.7" y="54.9">J5</text>
<text x="108.5" y="62.6">R26</text>
<text x="120.6" y="62.4">33</text>
<text x="294" y="65.2">100</text>
<text x="294.5" y="61.6">R9</text>
<text x="110.3" y="67.5">33</text>
<text x="313" y="71.4">R39</text>
<text x="68.8" y="77.5">74LCXH245</text>
<text x="100.6" y="75">C49</text>
<text x="293" y="74.2">C18</text>
<text x="313" y="73.9">10K</text>
<text x="99" y="79.1">0.1uF</text>
<text x="184.7" y="83.7">R30</text>
<text x="195" y="83.7">33</text>
<text x="293" y="79.1">47pF</text>
<text x="118.8" y="88.3">R27</text>
<text x="177" y="89.3">R32</text>
<text x="189.9" y="89">33</text>
<text x="108.5" y="93.4">R29</text>
<text x="120.6" y="93.2">33</text>
<text x="177" y="94.4">R35</text>
<text x="189.9" y="94.2">33</text>
<text x="200.6" y="92.1">R34</text>
<text x="212.9" y="91.9">33</text>
<text x="110.3" y="98.3">33</text>
<text x="118.8" y="98.6">R31</text>
<text x="200.1" y="97">R37</text>
<text x="212.9" y="96.8">33</text>
<text x="212.9" y="101.9">22</text>
<text x="400.2" y="97">R47</text>
<text x="400.2" y="99.6">0</text>
<text x="68.5" y="103.7">U16</text>
<text x="108.5" y="103.7">R33</text>
<text x="120.6" y="103.4">33</text>
<text x="178.1" y="104.7">R42</text>
<text x="189.9" y="104.5">22</text>
<text x="201.1" y="102.4">R41</text>
<text x="307.9" y="107.3">R48</text>
<text x="318.1" y="107.3">R49</text>
<text x="108.5" y="113.9">R40</text>
<text x="110.3" y="108.6">33</text>
<text x="118.8" y="108.8">R36</text>
<text x="120.6" y="113.7">33</text>
<text x="307.9" y="109.8">10K</text>
<text x="318.1" y="109.8">10K</text>
<text x="361.7" y="113.4">Header 2X20 Shrouded</text>
<text x="110.3" y="118.8">33</text>
<text x="118.8" y="119.1">R43</text>
<text x="25.7" y="122.7">R44</text>
<text x="25.7" y="125.2">10K</text>
<text x="35.9" y="122.7">R45</text>
<text x="35.9" y="125.2">10K</text>
<text x="108.5" y="124.2">R46</text>
<text x="120.6" y="124">33</text>
<text x="240.6" y="123.7">CY37032VP44-100AC</text>
<text x="110.3" y="129.1">33</text>
<text x="100.3" y="136.3">C50</text>
<text x="68.8" y="139.1">74LCXH245</text>
<text x="99.3" y="140.6">0.1uF</text>
<text x="356.6" y="138">U3B</text>
<text x="351.5" y="153.5">74LCX08</text>
<text x="176.3" y="160.1">U21</text>
<text x="146" y="189.4">C104</text>
<text x="146" y="191.7">0.1uF</text>
<text x="264" y="189.4">C88</text>
<text x="264" y="191.7">0.1uF</text>
<text x="141.1" y="212.4">TP16</text>
<text x="153.9" y="217.6">TP19</text>
<text x="223.2" y="227.8">TP20</text>
<text x="228.3" y="235.5">TP21nEthernetSel</text>
<text x="176.5" y="249.4">XC9536XLVQ64 DNA</text>
</g>
<g font-size="2.3" fill="#f00">
<text x="405.3" y="17.5">IDE_TMS</text>
<text x="33.1" y="23.6">BD[0:15]</text>
<text x="359.2" y="20">IDE_JTAGEN</text>
<text x="405.3" y="22.6">IDE_TDI</text>
<text x="405.3" y="20">IDE_TCLK</text>
<text x="130.9" y="27.7">IDE_D7</text>
<text x="359.2" y="27.7">IDE_TDO</text>
<text x="130.9" y="32.9">IDE_D6</text>
<text x="130.9" y="38">IDE_D5</text>
<text x="201.4" y="41.6">nMOE/nSDCAS</text>
<text x="207.3" y="39">nPOR</text>
<text x="56.5" y="45.4">BD7</text>
<text x="130.9" y="43.1">IDE_D4</text>
<text x="201.1" y="44.4">nMWE/nSDWE</text>
<text x="220.6" y="45.7">IDE_nOE</text>
<text x="56.5" y="53.2">BD4</text>
<text x="56.5" y="48">BD6</text>
<text x="56.5" y="50.6">BD5</text>
<text x="130.9" y="48.3">IDE_D3</text>
<text x="130.9" y="53.4">IDE_D2</text>
<text x="218.1" y="48.3">IDE_R/W</text>
<text x="220.6" y="50.8">IDE_TCLK</text>
<text x="56.5" y="55.7">BD3</text>
<text x="56.5" y="58.3">BD2</text>
<text x="130.9" y="58.5">IDE_D1</text>
<text x="209.9" y="54.7">nIDESel</text>
<text x="210.9" y="59.8">nIDEint</text>
<text x="303.3" y="57.3">EXPCLK</text>
<text x="341.2" y="58.3">HDDReset</text>
<text x="56.5" y="60.8">BD1</text>
<text x="56.5" y="63.4">BD0</text>
<text x="130.9" y="63.7">IDE_D0</text>
<text x="203.5" y="62.6">nMWEslow</text>
<text x="203.5" y="65.2">nMOEslow</text>
<text x="220.6" y="60.8">nMWEslow</text>
<text x="220.6" y="63.4">nMOEslow</text>
<text x="220.6" y="66">nCS2</text>
<text x="325.8" y="61.1">IDE_D7</text>
<text x="325.8" y="63.7">IDE_D6</text>
<text x="390" y="61.1">IDE_D8</text>
<text x="390" y="63.7">IDE_D9</text>
<text x="200.9" y="70.3">nEthernetSel</text>
<text x="218.1" y="68.8">nEthernetSel</text>
<text x="220.6" y="71.4">IDE_TMS</text>
<text x="325.8" y="66.2">IDE_D5</text>
<text x="325.8" y="68.8">IDE_D4</text>
<text x="325.8" y="71.4">IDE_D3</text>
<text x="390" y="71.4">IDE_D12</text>
<text x="390" y="68.8">IDE_D11</text>
<text x="390" y="66.2">IDE_D10</text>
<text x="325.8" y="73.9">IDE_D2</text>
<text x="325.8" y="76.5">IDE_D1</text>
<text x="390" y="76.5">IDE_D14</text>
<text x="390" y="73.9">IDE_D13</text>
<text x="181.1" y="80.3">EXPRDY2</text>
<text x="202.7" y="83.9">IDE_nCS1R</text>
<text x="325.8" y="79.1">IDE_D0</text>
<text x="390" y="79.1">IDE_D15</text>
<text x="130.9" y="89.3">IDE_D8</text>
<text x="161.6" y="86.7">IDE_TDO</text>
<text x="161.6" y="84.2">IDE_nCS1</text>
<text x="162.2" y="89.3">IDE_nCS0</text>
<text x="197.5" y="89">IDE_nCS0R</text>
<text x="328.4" y="86.7">IDE_nDIOW</text>
<text x="328.4" y="89.3">IDE_nDIOR</text>
<text x="328.4" y="84.2">DMARQ</text>
<text x="130.9" y="94.4">IDE_D9</text>
<text x="162.2" y="94.4">IDE_DA0</text>
<text x="187.3" y="91.9">IDE_DA2</text>
<text x="220.6" y="94.2">IDE_DA0R</text>
<text x="220.6" y="91.6">IDE_DA2R</text>
<text x="328.4" y="91.9">IDE_IORDY</text>
<text x="382.3" y="91.9">CSEL</text>
<text x="130.9" y="99.6">IDE_D10</text>
<text x="161.6" y="99.6">IDE_IORDY</text>
<text x="187.8" y="97">IDE_DA1</text>
<text x="218.1" y="101.9">IDE_nDIORR</text>
<text x="220.6" y="96.8">IDE_DA1R</text>
<text x="328.4" y="97">IDE_INTRQ</text>
<text x="328.4" y="99.6">IDE_DA1</text>
<text x="56.5" y="107">BD8</text>
<text x="130.9" y="104.7">IDE_D11</text>
<text x="161.6" y="104.7">IDE_nDIOW</text>
<text x="187.3" y="102.2">IDE_nDIOR</text>
<text x="215.5" y="104.5">IDE_nDIOWR</text>
<text x="220.6" y="107.3">IDE_TDI</text>
<text x="269.4" y="102.2">IDE_JTAGEN</text>
<text x="328.4" y="104.7">IDE_nCS0</text>
<text x="328.4" y="102.2">IDE_DA0</text>
<text x="379.7" y="102.2">IDE_DA2</text>
<text x="380" y="104.7">IDE_nCS1</text>
<text x="56.5" y="109.6">BD9</text>
<text x="56.5" y="112.1">BD10</text>
<text x="130.9" y="109.8">IDE_D12</text>
<text x="191.9" y="111.1">A[0:3]</text>
<text x="223.2" y="112.4">A2</text>
<text x="223.2" y="109.8">A3</text>
<text x="56.5" y="114.7">BD11</text>
<text x="56.5" y="117.3">BD12</text>
<text x="56.5" y="119.8">BD13</text>
<text x="130.9" y="115">IDE_D13</text>
<text x="223.2" y="117.5">A0</text>
<text x="223.2" y="115">A1</text>
<text x="56.5" y="122.4">BD14</text>
<text x="56.5" y="125">BD15</text>
<text x="130.9" y="120.1">IDE_D14</text>
<text x="130.9" y="125.2">IDE_D15</text>
<text x="5.1" y="130.4">IDE_R/W</text>
<text x="5.1" y="132.9">IDE_nOE</text>
<text x="303.8" y="149.6">HDReset</text>
<text x="307.4" y="144.5">nPOR</text>
<text x="361.7" y="145.8">HDDReset</text>
<text x="154.2" y="166.3">IDE_INTRQ</text>
<text x="215.5" y="166">HDReset</text>
<text x="215.5" y="163.7">nPOR</text>
<text x="159.1" y="174">A1</text>
<text x="218.1" y="173.7">IDE_nOE</text>
<text x="236" y="168.8">IDE_DA1R</text>
<text x="236" y="171.4">IDE_DA2R</text>
<text x="120.6" y="176.5">IDE_nCS1R</text>
<text x="100.8" y="180.6">Bufenable</text>
<text x="120.6" y="181.7">IDE_nCS0R</text>
<text x="159.1" y="184.2">A2</text>
<text x="226.3" y="185.5">LCDCS2</text>
<text x="226.3" y="182.9">LCDCS1</text>
<text x="159.1" y="186.5">IDE_R/W</text>
<text x="159.1" y="189.4">A3</text>
<text x="210.4" y="191.7">IDE_TDO</text>
<text x="142.1" y="203.5">EXPRDY1</text>
<text x="159.1" y="199.4">EXPCLK</text>
<text x="215.5" y="201.9">A0</text>
<text x="226.3" y="200.9">LCDREAD</text>
<text x="120.6" y="209.9">IDE_nDIOWR</text>
<text x="142.1" y="206">nLCDSel</text>
<text x="226.3" y="206">LCDWRITE</text>
<text x="123.1" y="212.2">nMWEslow</text>
<text x="153.9" y="212.2">nMWEslow</text>
<text x="217.6" y="215">IDE_IORDY</text>
<text x="220.6" y="212.2">HDDReset</text>
<text x="128.3" y="217.3">nMOEslow</text>
<text x="161.6" y="217.3">nMOEslow</text>
<text x="212.9" y="219.9">nIDESel</text>
<text x="236" y="217.6">IDE_DA0R</text>
<text x="123.1" y="222.7">IDE_nDIORR</text>
<text x="153.9" y="225">nMWE/nSDWE</text>
<text x="153.9" y="230.1">nMOE/nSDCAS</text>
<text x="156.5" y="232.7">IDE_TDI</text>
<text x="210.4" y="230.1">nIDEint</text>
<text x="156.5" y="238.1">IDE_TCLK</text>
<text x="156.5" y="235.5">IDE_TMS</text>
<text x="210.4" y="235.3">nEthernetSel</text>
<text x="228.9" y="239.4">nCS2</text>
<text x="280.2" y="244.5">EXPRDY</text>
</g>
<g font-size="2.3" fill="#004080">
<text x="239.9" y="39.5">I/O0</text>
<text x="258.1" y="39.5">VCC</text>
<text x="68" y="47.2">A0</text>
<text x="75.4" y="47.2">B0</text>
<text x="239.9" y="42.1">I/O1</text>
<text x="239.9" y="44.7">I/O2</text>
<text x="239.9" y="47.2">I/O3</text>
<text x="256.3" y="44.7">VCCO</text>
<text x="68" y="49.8">A1</text>
<text x="68" y="52.4">A2</text>
<text x="75.4" y="49.8">B1</text>
<text x="75.4" y="52.4">B2</text>
<text x="239.9" y="49.8">I/O4</text>
<text x="239.9" y="52.4">I/O5/TCLK</text>
<text x="68" y="54.9">A3</text>
<text x="68" y="57.5">A4</text>
<text x="75.4" y="54.9">B3</text>
<text x="75.4" y="57.5">B4</text>
<text x="239.9" y="54.9">I/O6</text>
<text x="239.9" y="57.5">I/O7</text>
<text x="254.6" y="57.5">CLK2/I0</text>
<text x="68" y="60.1">A5</text>
<text x="68" y="62.6">A6</text>
<text x="68" y="65.2">A7</text>
<text x="75.4" y="60.1">B5</text>
<text x="75.4" y="62.6">B6</text>
<text x="75.4" y="65.2">B7</text>
<text x="239.9" y="60">I/O8</text>
<text x="239.9" y="62.6">I/O9</text>
<text x="239.9" y="65.2">I/O10</text>
<text x="254.6" y="62.6">CLK3/I2</text>
<text x="254.6" y="60">CLK0/I1</text>
<text x="261" y="65.2">I3</text>
<text x="68" y="70.3">T/R</text>
<text x="74.4" y="70.3">Vcc</text>
<text x="239.9" y="67.8">I/O11</text>
<text x="239.9" y="70.3">I/O12</text>
<text x="254.6" y="67.8">CLK1/I4</text>
<text x="68" y="72.9">OE</text>
<text x="73.1" y="72.9">GND</text>
<text x="239.9" y="72.9">I/O13/TMS</text>
<text x="239.9" y="75.5">I/O14</text>
<text x="239.9" y="80.6">I/O16</text>
<text x="239.9" y="83.1">I/O17</text>
<text x="239.9" y="78">I/O15</text>
<text x="239.9" y="85.7">I/O18</text>
<text x="239.9" y="88.3">I/O19/TDO</text>
<text x="239.9" y="90.8">I/O20</text>
<text x="239.9" y="93.4">I/O21</text>
<text x="239.9" y="96">I/O22</text>
<text x="239.9" y="98.5">I/O23</text>
<text x="239.9" y="101.1">I/O24</text>
<text x="239.9" y="103.7">I/O25</text>
<text x="239.9" y="106.2">I/O26</text>
<text x="253.8" y="103.7">JTAGEN</text>
<text x="68" y="108.8">A0</text>
<text x="68" y="111.4">A1</text>
<text x="68" y="113.9">A2</text>
<text x="75.4" y="108.8">B0</text>
<text x="75.4" y="111.4">B1</text>
<text x="75.4" y="113.9">B2</text>
<text x="239.9" y="108.8">I/O27/TDI</text>
<text x="239.9" y="111.4">I/O28</text>
<text x="239.9" y="113.9">I/O29</text>
<text x="257.8" y="113.9">GND</text>
<text x="257.8" y="111.4">GND</text>
<text x="68" y="116.5">A3</text>
<text x="68" y="119.1">A4</text>
<text x="75.4" y="116.5">B3</text>
<text x="75.4" y="119.1">B4</text>
<text x="239.9" y="116.5">I/O30</text>
<text x="239.9" y="119.1">I/O31</text>
<text x="257.8" y="116.5">GND</text>
<text x="257.8" y="119.1">GND</text>
<text x="68" y="121.6">A5</text>
<text x="68" y="124.2">A6</text>
<text x="75.4" y="121.6">B5</text>
<text x="75.4" y="124.2">B6</text>
<text x="68" y="126.8">A7</text>
<text x="68" y="131.9">T/R</text>
<text x="74.4" y="131.9">Vcc</text>
<text x="75.4" y="126.8">B7</text>
<text x="68" y="134.5">OE</text>
<text x="73.1" y="134.5">GND</text>
<text x="175.7" y="165.2">NC</text>
<text x="175.7" y="167.8">I/O/GTS2</text>
<text x="195.2" y="165.2">I/O/GSR</text>
<text x="200.9" y="167.8">I/O</text>
<text x="175.7" y="172.9">NC</text>
<text x="175.7" y="170.4">Vccint</text>
<text x="200.9" y="172.9">I/O</text>
<text x="200.9" y="170.4">I/O</text>
<text x="175.7" y="175.5">I/O/GTS1</text>
<text x="175.7" y="178.1">I/O</text>
<text x="200.6" y="178.1">NC</text>
<text x="200.9" y="175.5">I/O</text>
<text x="175.7" y="180.6">I/O</text>
<text x="175.7" y="183.2">I/O</text>
<text x="175.7" y="185.8">I/O</text>
<text x="200.6" y="180.6">NC</text>
<text x="200.9" y="185.8">I/O</text>
<text x="200.9" y="183.2">I/O</text>
<text x="175.7" y="188.3">I/O</text>
<text x="175.7" y="190.9">I/O</text>
<text x="198.3" y="188.3">Vccio</text>
<text x="198.8" y="190.9">GND</text>
<text x="175.7" y="193.5">NC</text>
<text x="175.7" y="196">NC</text>
<text x="199.1" y="193.5">TDO</text>
<text x="200.6" y="196">NC</text>
<text x="175.7" y="198.6">NC</text>
<text x="175.7" y="201.1">I/O/GCK1</text>
<text x="175.7" y="203.7">I/O/GCK2</text>
<text x="200.6" y="198.6">NC</text>
<text x="200.9" y="203.7">I/O</text>
<text x="200.9" y="201.1">I/O</text>
<text x="175.7" y="208.9">NC</text>
<text x="175.7" y="206.3">I/O/GCK3</text>
<text x="200.6" y="208.9">NC</text>
<text x="200.9" y="206.3">I/O</text>
<text x="175.7" y="211.4">I/O</text>
<text x="175.7" y="214">I/O</text>
<text x="200.6" y="211.4">NC</text>
<text x="200.9" y="214">I/O</text>
<text x="175.7" y="221.7">NC</text>
<text x="175.7" y="216.6">GND</text>
<text x="175.7" y="219.1">I/O</text>
<text x="200.9" y="221.7">I/O</text>
<text x="200.9" y="219.1">I/O</text>
<text x="200.9" y="216.6">I/O</text>
<text x="175.7" y="224.2">I/O</text>
<text x="175.7" y="226.8">I/O</text>
<text x="198.8" y="224.2">GND</text>
<text x="200.6" y="226.8">NC</text>
<text x="175.7" y="229.4">NC</text>
<text x="175.7" y="231.9">I/O</text>
<text x="200.9" y="231.9">I/O</text>
<text x="200.9" y="229.4">I/O</text>
<text x="175.7" y="239.6">TCK</text>
<text x="175.7" y="234.5">TDI</text>
<text x="175.7" y="237.1">TMS</text>
<text x="197.7" y="234.5">Vccint</text>
<text x="200.9" y="239.6">I/O</text>
<text x="200.9" y="237.1">I/O</text>
<text x="175.7" y="242.2">NC</text>
<text x="175.7" y="244.8">NC</text>
<text x="200.6" y="242.2">NC</text>
<text x="200.9" y="244.8">I/O</text>
</g>
<g font-size="1.8">
<text x="45.7" y="1.9">5</text>
<text x="131.9" y="1.9">4</text>
<text x="218.1" y="1.9">3</text>
<text x="304.3" y="1.9">2</text>
<text x="390.5" y="1.9">1</text>
<text x=".7" y="38.9">D</text>
<text x=".7" y="108.1">C</text>
<text x=".7" y="177.4">B</text>
<text x=".7" y="246.7">A</text>
</g>
</svg>
